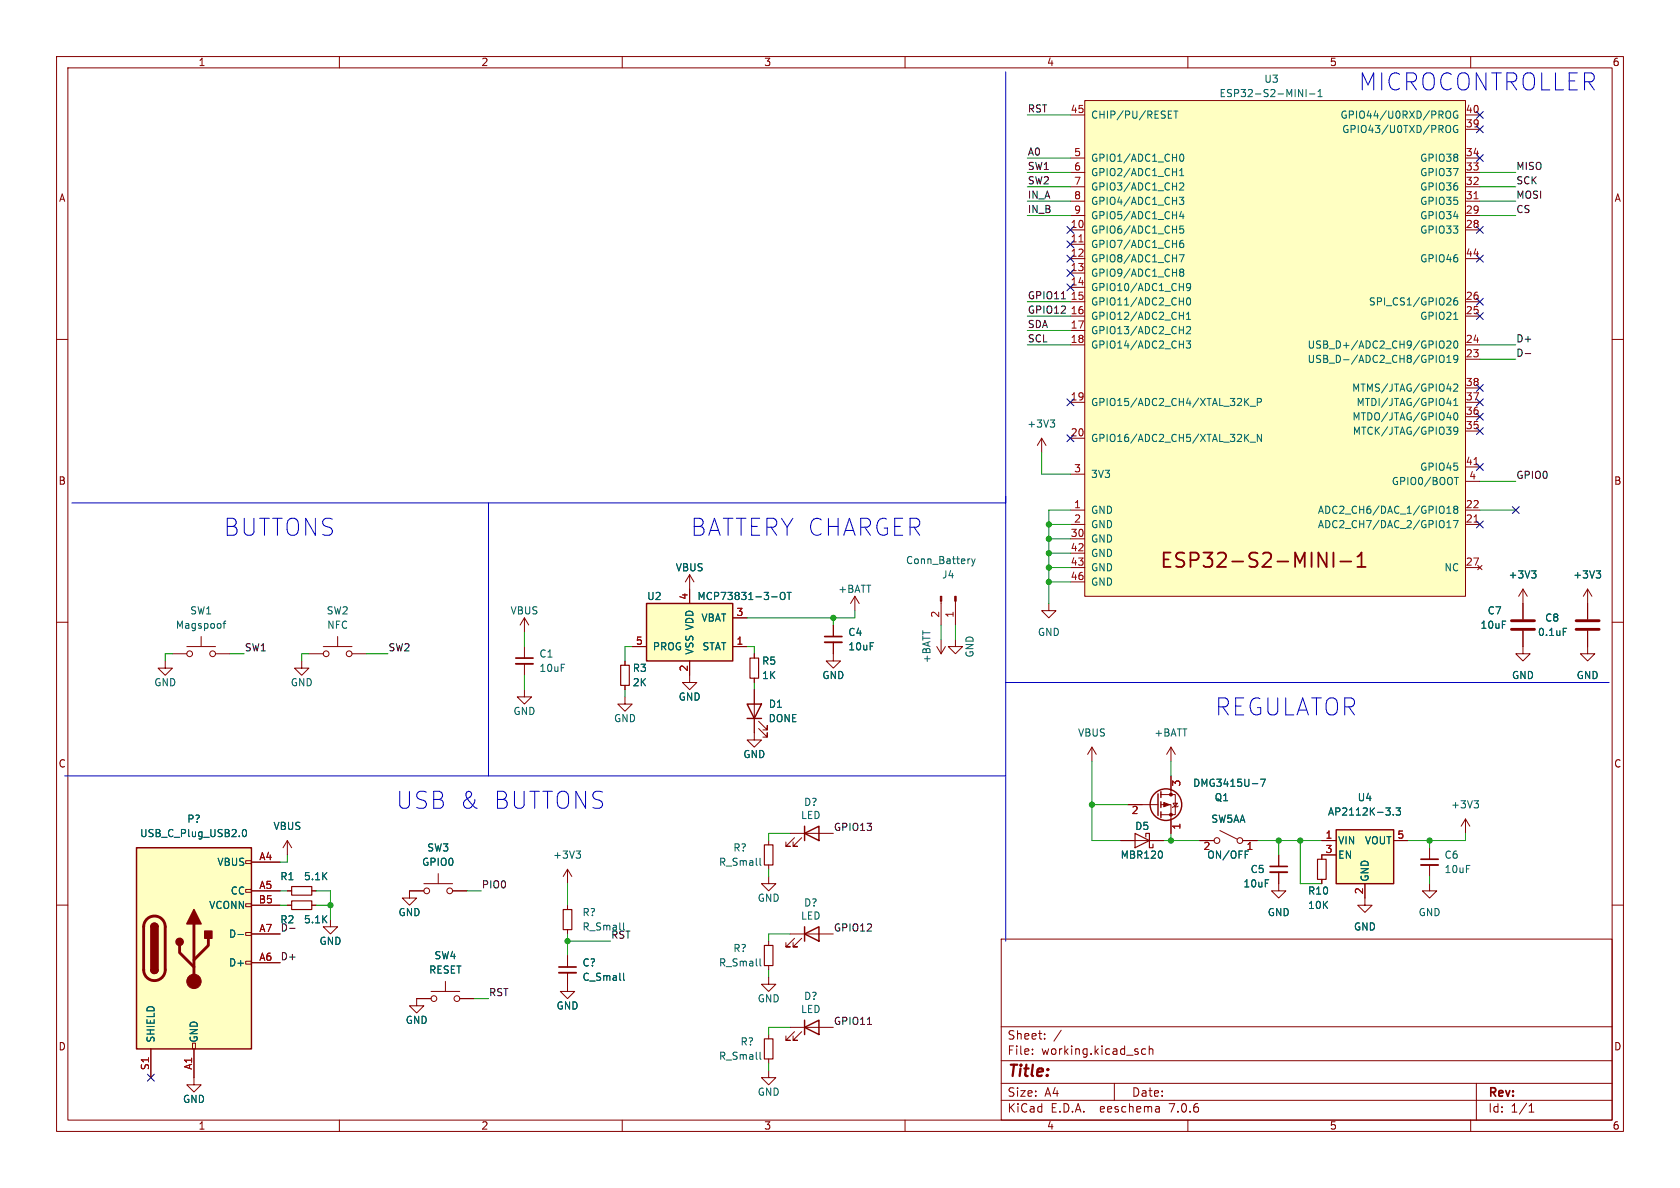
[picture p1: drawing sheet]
<svg xmlns="http://www.w3.org/2000/svg" width="297mm" height="210mm" viewBox="0 0 297 210" stroke-linecap="round" stroke-linejoin="round" font-family="sans-serif">
<g fill="none" stroke="#840000" stroke-width=".18">
<path d="M10 10h277v190h-277zM12 12h273v186h-273zM60 10v2M110 10v2M160 10v2M191.8 17.8h67.3v87.6h-67.3zM210 10v2M260 10v2M189.2 20.3h2.6M189.2 38.1h2.6M189.2 35.6h2.6M189.2 33h2.6"/>
<path d="M189.2 30.5h2.6M189.2 27.9h2.6M259.1 20.3h2.5M259.1 38.1h2.5M259.1 35.6h2.5M259.1 33h2.5M259.1 30.5h2.5M259.1 27.9h2.5M259.1 22.9h2.5M10 60h2M189.2 45.7h2.6M189.2 40.6h2.6"/>
<path d="M189.2 43.2h2.6M189.2 48.3h2.6M189.2 50.8h2.6M189.2 53.3h2.6M189.2 55.9h2.6M189.2 58.4h2.6M259.1 45.7h2.5M259.1 40.6h2.5M259.1 53.3h2.5M259.1 55.9h2.5M285 60h2M184.1 77.5l-.7 1.2"/>
<path d="M184.1 77.5v2.5M184.1 77.5l.8 1.2M189.2 61h2.6M189.2 71.1h2.6M189.2 77.5h2.6M259.1 61h2.5M259.1 71.1h2.5M259.1 63.5h2.5M259.1 76.2h2.5M259.1 73.7h2.5M259.1 68.6h2.5M189.2 90.2h2.6"/>
<path d="M189.2 92.7h2.6M189.2 83.8h2.6M189.2 95.3h2.6M189.2 97.8h2.6M259.1 90.2h2.5M259.1 92.7h2.5M259.1 85.1h2.5M259.1 82.6h2.5M261.2 99.9l.8 .8M262 99.9l-.8 .8M10 110h2M29.2 116.8v1.3h1.3l-1.3 1.3-1.3-1.3h1.3"/>
<path d="M30.5 115.6h2.5M33 114.3h5.1M35.6 112.5v1.8M38.1 115.6h2.5M53.3 116.8v1.3h1.3l-1.3 1.3-1.2-1.3h1.2M54.6 115.6h2.5M57.1 114.3h5.1M59.7 112.5v1.8M62.2 115.6h2.6M92.7 109.2l-.8 1.3M92.7 109.2v2.6M92.7 114.3v2"/>
<path d="M92.7 117.3v2.1M92.7 109.2l.8 1.3M110.5 116.8v.8M111.8 114.3h2.5M121.9 116.8v3.9h1.3l-1.3 1.2-1.3-1.2h1.3M121.9 101.6v5.1M121.9 101.6l-.7 1.3M121.9 101.6l.8 1.3M129.5 114.3h2.6M129.5 109.2h2.6M133.3 115.6v.7M133.3 119.9v.8"/>
<path d="M147.3 113.5v3.3h1.3l-1.3 1.3-1.3-1.3h1.3M147.3 110.5v2M151.1 105.4l-.7 1.3M151.1 105.4v2.6M151.1 105.4l.8 1.3M165.6 114.3l.8 1.3M166.4 106.3v4.2M166.4 113v2.6M167.1 114.3l-.7 1.3M168.9 113v1.3h1.3l-1.3 1.3-1.3-1.3h1.3M168.9 106.3v4.2M185.4 106.7v1.3h1.3l-1.3 1.2-1.3-1.2h1.3"/>
<path d="M189.2 100.3h2.6M189.2 102.9h2.6M259.1 100.3h2.5M269.2 111.5v4.1h1.3l-1.3 1.2-1.2-1.2h1.2M269.2 104.1l-.7 1.3M269.2 104.1v5.4M269.2 104.1l.8 1.3M280.7 111.5v4.1h1.2l-1.2 1.2-1.3-1.2h1.3M280.7 104.1v5.4M280.7 104.1l-.8 1.3M280.7 104.1l.7 1.3M285 110h2"/>
<path d="M92.7 121.9v1.3h1.3l-1.3 1.3-1.3-1.3h1.3M110.5 123.2v1.3h1.3l-1.3 1.2-1.3-1.2h1.3M110.5 121.2v.7M133.3 121.9v8.9h1.3l-1.3 1.3-1.2-1.3h1.2M134.1 128.8l1.5 1.5v-.8v.8h-.7M134.1 127.5l1.5 1.5v-.7v.7h-.7M193 132.1l-.7 1.3M193 132.1v2.5M193 132.1l.8 1.3M207 132.1v2.5M207 137.2v3.3M207 132.1l-.8 1.3"/>
<path d="M207 132.1l.8 1.3M10 160h2M43.4 159.8h1v.5h-1zM43.4 157.2h1v.5h-1zM43.4 152.1h1v.6h-1zM44.4 152.4h5.1M44.4 157.5h5.1M50.8 148.6l-.8 1.3M50.8 148.6v2.5M50.8 148.6l.8 1.3M50.8 157.5h.8M55.1 157.5h.8"/>
<path d="M74.9 157.5h-2.5v1.3h1.3l-1.3 1.2-1.3-1.2h1.3M74.9 156.2h5.1M77.5 154.4v1.8M80 157.5h2.5M100.3 153.7v2.5M100.3 153.7l-.7 1.2M100.3 153.7l.8 1.2M135.9 154.9v1.3h1.3l-1.3 1.3-1.3-1.3h1.3M135.9 148.6v.8M135.9 152.9v.8M139.7 147.3h7.6M140.5 148.1l-1.6 1.5h.8h-.8v-.8"/>
<path d="M141.7 148.1l-1.5 1.5h.8h-.8v-.8M198.1 148.6h7.6M199.4 142.2h5.3M205.2 142.2h1.8v5.1M205.2 140.5h2.6v3.5h-2.6M207.4 142h.8l-.4 .6zM208.3 142.5l-.1 .1h-.8l-.1 .1M212.1 148.6h2.5M215.6 146.8l3.1 1.5M219.7 148.6h2.5M226.1 154.2v3.3h1.2l-1.2 1.3-1.3-1.3h1.3M226.1 151.1v2.1"/>
<path d="M233.7 148.6h2.5M233.7 155.4v.8M236.2 151.1h-2.5v.8M241.3 156.2v3.8h1.3l-1.3 1.3-1.3-1.3h1.3M246.4 148.6h2.5M252.7 156.2v1.3h1.3l-1.3 1.3-1.2-1.3h1.2M252.7 149.9v2M252.7 152.9v2M259.1 144.8l-.8 1.3M259.1 144.8v2.5M259.1 144.8l.7 1.3M285 160h2"/>
<path d="M43.4 169.9h1v.5h-1zM43.4 164.8h1v.6h-1zM44.4 170.2h5.1M44.4 165.1h5.1M44.4 160h5.1M50.8 160h.8M55.1 160h.8M58.4 162.6v1.2h1.3l-1.3 1.3-1.3-1.3h1.3M76.2 176.5h-2.5v1.3h1.2l-1.2 1.3-1.3-1.3h1.3M76.2 175.3h5.1M78.7 173.5v1.8M81.3 176.5h2.5"/>
<path d="M100.3 172v3.3h1.3l-1.3 1.2-1.2-1.2h1.2M100.3 160v.8M100.3 164.3v.8M100.3 168.9v2M135.9 172.7v1.3h1.3l-1.3 1.3-1.3-1.3h1.3M135.9 166.4v.7M135.9 170.7v.8M139.7 165.1h7.6M140.5 165.9l-1.6 1.5h.8h-.8v-.8M141.7 165.9l-1.5 1.5h.8h-.8v-.8M177 166h108v32h-108zM26.7 185.4v5.1"/>
<path d="M34 184.4h.5v1h-.5zM34.3 185.4v6.4h1.3l-1.3 1.2-1.3-1.2h1.3M60 198v2M110 198v2M135.9 189.2v1.3h1.3l-1.3 1.3-1.3-1.3h1.3M135.9 182.9v.7M135.9 187.2v.8M139.7 181.6h7.6M140.5 182.4l-1.6 1.5h.8h-.8v-.8M141.7 182.4l-1.5 1.5h.8h-.8v-.8M160 198v2M177 194.5h108"/>
<path d="M177 191.5h108M177 187.5h108M177 181.5h108M182.5 186.3v.1M182.5 185.5v.1M184.7 183.6v.1M184.7 182.8v.1M187.6 182.1l-1.3 2M197 191.5v3M202.5 185.5l-.4-.1-.3 .3v.4l.2 .2h.5M203.2 185.5l.2-.1 .3 .1 .1 .9M203.2 184.9v1.5"/>
<path d="M204.9 195.7l.1 .9M205 196.5l-.2 .1M205 196h-.2M210 198v2M260 198v2M261 191.5v6.5M270.3 196.6h.9M270.3 195.5l.4-.4v1.5"/>
<circle cx="33.5" cy="115.6" r=".51"/>
<circle cx="37.6" cy="115.6" r=".51"/>
<circle cx="57.7" cy="115.6" r=".51"/>
<circle cx="61.7" cy="115.6" r=".51"/>
<circle cx="75.4" cy="157.5" r=".51"/>
<circle cx="79.5" cy="157.5" r=".51"/>
<circle cx="215.1" cy="148.6" r=".51"/>
<circle cx="219.2" cy="148.6" r=".51"/>
<circle cx="76.7" cy="176.5" r=".51"/>
<circle cx="80.8" cy="176.5" r=".51"/>
</g>
<g fill="#ffffc2" stroke="#ffffc2" stroke-width=".18">
<path d="M24.1 149.9h20.3v35.5h-20.3z"/>
<path d="M191.8 17.8h67.3v87.6h-67.3z"/>
<path d="M114.3 106.7h15.2v10.1h-15.2z"/>
<path d="M236.2 146.7h10.2v9.5h-10.2z"/>
</g>
<g fill="none" stroke="#840000" stroke-width=".25">
<path d="M114.3 106.7h15.2v10.1h-15.2zM132.1 124.5h2.5l-1.3 2.5zM132.1 127h2.5M205.2 140v1M24.1 149.9h20.3v35.5h-20.3zM142.2 147.3l2.6-1.2v2.5zM142.2 146.1v2.5M204.7 140.3v3.8M205.2 141.7v1M205.2 143.5v1M236.2 146.7h10.2v9.5h-10.2zM26.7 171.5a.64 .64 0 0 0 .6 .6 .64 .64 0 0 0 .6-.6"/>
<path d="M26.7 163.8a.64 .64 0 0 1 .6-.6 .64 .64 0 0 1 .6 .6M142.2 165.1l2.6-1.3v2.6zM142.2 163.8v2.6M142.2 181.6l2.6-1.3v2.6zM142.2 180.3v2.6"/>
<circle cx="206.1" cy="142.2" r="2.79"/>
</g>
<path d="M267.2 111.3h4.1M267.2 109.7h4.1M278.6 111.3h4.1M278.6 109.7h4.1M26 162.5a1.9 1.9 0 0 1 2-.4 1.9 1.9 0 0 1 1.2 1.7v7.7a1.91 1.91 0 0 1-1.9 1.8 1.91 1.91 0 0 1-1.9-1.8v-7.8l.2-.7zM31.7 167.1v1.3l2.6 2.5M34.3 163.3v10.2M36.8 165.9v1.2l-2.5 2.6" fill="none" stroke="#840000" stroke-width=".51"/>
<g fill="#840000" stroke="#840000" stroke-width=".25">
<path d="M26.7 171.5h1.2a.64 .64 0 0 1-.6 .6 .64 .64 0 0 1-.6-.6z"/>
<path d="M26.7 163.8h1.2v7.7h-1.2z"/>
<path d="M26.9 163.4a.64 .64 0 0 1 .6-.2 .64 .64 0 0 1 .4 .6h-1.2z"/>
<path d="M34.3 160.8l1.3 2.5h-2.6z"/>
<path d="M36.2 164.6h1.3v1.3h-1.3z"/>
<circle cx="31.7" cy="166.5" r=".63"/>
</g>
<g fill="#840000" stroke="#840000" stroke-width=".18">
<path d="M166.2 105.4h.3v.9h-.3z"/>
<path d="M168.8 105.4h.2v.9h-.2z"/>
<path d="M205.7 141.9l1.1 .3-1.1 .4z"/>
<circle cx="34.3" cy="173.5" r="1.27"/>
<circle cx="207" cy="144" r=".25"/>
<circle cx="207" cy="140.5" r=".25"/>
</g>
<g fill="none" stroke="#006464" stroke-width=".18">
<path d="M206.6 19.6h.6M207.5 19.6h.7M207.9 19.6v1.3M229.6 15.8l.7 1.3v-1.3M230.9 15.8v1.3M231.5 16.6h1M233 17.1h.7M233 16.2l.4-.4v1.3M255.9 19.6a.43 .43 0 0 1 .6 .5v.4a.42 .42 0 0 1-.6 .4M257.7 19.7a.59 .59 0 0 0-.8 .6 .59 .59 0 0 0 .8 .5v-.4h-.2M206.6 20.2h.4M206.6 20.9h.6"/>
<path d="M208.5 34.9h.8l-.4 .5 .3 .1v.5l-.2 .1-.5-.1M208.5 32.5l.5-.2 .3 .4-.8 .9h.8M208.5 31.1h.8M208.5 30.2l.4-.4v1.3M208.7 27.4l.2-.2a.68 .68 0 0 1 .4 .7 .68 .68 0 0 1-.4 .6l-.2-.1-.2-.4zM208.9 37.3l-.4 1h.8M209.2 37.8v.9M209.2 39.9h-.6l-.1 .7 .2-.2 .5 .1 .1 .2-.1 .4-.2 .1-.5-.1M255.9 22.2a.43 .43 0 0 1 .6 .4v.4a.42 .42 0 0 1-.6 .4M257.7 22.2a.59 .59 0 0 0-.8 .6 .59 .59 0 0 0 .8 .6v-.5h-.2M208.5 45h.8l-.5 1.3M208.5 55.8h.7"/>
<path d="M208.8 48.1l-.3-.2 .3-.3h.2l.3 .2-.3 .3M208.8 48.1l-.3 .3 .1 .3 .2 .1h.4l.1-.2v-.2l-.3-.3M208.8 48.1h.2M209.2 42.5l-.4 .1a.85 .85 0 0 0 0 1.2l.4-.2 .1-.4-.3-.2h-.3l-.2 .2M209.2 55.2v1.3M209.8 57.9l.4-.2 .3 .4-.8 .9h.8M209.8 56.5h.7M209.8 55.6l.3-.4v1.3M209.9 52.8l.2-.2a.68 .68 0 0 1 .4 .7 .68 .68 0 0 1-.4 .6l-.2-.1-.1-.4zM210.5 50.7l-.3 .2-.3-.1-.1-.1 .1-.5 .3-.1 .2 .1a.84 .84 0 0 1-.3 1.2h-.2M257 56.5h.7M257.6 52.6l-.4 .1a.86 .86 0 0 0 0 1.2l.5-.1v-.4l-.2-.3-.4 .1-.1 .2"/>
<path d="M185.7 74.2h.7l-.4 .5M186.2 74.7l.2 .3v.3l-.2 .2M209.7 60.3h.8l-.4 .5 .3 .1v.5l-.2 .1-.5-.1M220.2 71l.6 .7M220.2 77.3l.6 .7M220.8 70.4l-.8 .8M220.8 76.8l-.8 .7M221 71.8h1M221 78.2h1M222.3 71.1l.6-.1 .1-.1-.1-.3-.6-.2v1.3M223 76.8v1.2l-.7-1.2v1.2M254.6 62.9l.2-.1a.43 .43 0 0 1 .5 .4v.5a.42 .42 0 0 1-.2 .3 .42 .42 0 0 1-.5 0"/>
<path d="M255.1 60.3a.9 .9 0 0 1 0 1.2M255.7 75.5h.8l-.4 .5M255.8 60.4l.5-.1 .2 .3-.8 .9h.8M255.8 63.2l.3-.4v1.3M255.8 64.1h.7M255.8 71.3h.8M255.8 68.7h.8M256.4 70.9v.8M256.5 76.1v.6M257 68l.5-.1 .2 .4-.8 .9h.8M257 71.7h.7M257 70.8l.4-.4v1.3"/>
<path d="M257.1 73.1l.2-.1a.68 .68 0 0 1 .4 .6 .68 .68 0 0 1-.4 .6l-.2-.1-.1-.3zM257.1 60.4l.2-.1a.68 .68 0 0 1 .4 .6 .68 .68 0 0 1-.4 .6l-.2-.1-.1-.3zM257.7 63.4l-.2 .2-.4-.1-.1-.1 .1-.5 .4-.1 .2 .1a.84 .84 0 0 1-.3 1.2h-.3M257.7 76.1l-.2 .2-.4-.1-.1-.1 .1-.5 .4-.1 .2 .1a.84 .84 0 0 1-.3 1.2h-.3M171.8 98.8l.3 .8M172.1 99.6l-.3 .5M172.4 98.8l-.3 .8M255.8 93.3h.7M255.8 89.8l.3-.3v1.2M255.8 92.4l.3-.4v1.3M255.8 90.7h.7M256.9 92h.9l-.6 1.3"/>
<path d="M257.1 84.4h.7M257.2 90l-.2 .3 .1 .3 .1 .1h.4l.1-.2v-.2l-.2-.3M257.2 90l-.2-.2 .2-.3h.4l.1 .2-.2 .3M257.2 90h.3M257.5 84.4v1.3M39.4 110.2h.5M39.9 109.8l-.3 .2v1.1M136.4 105.5h1M138 104.9l.2-.2a.43 .43 0 0 1 .6 .4v.5a.42 .42 0 0 1-.4 .4 .42 .42 0 0 1-.5-.4zM139.1 104.7h.8M139.5 104.7v1.3M270.8 100.9h.7l-.4 .5"/>
<path d="M271.3 101.4l.2 .2v.3l-.2 .3M276.4 111.1h.6M282.2 100.9h.8l-.5 .5M282.7 101.4l.3 .2v.3l-.3 .3M221.4 138.5h1M222.8 137.7h.9l-.6 1.3M43 146.8l.1-.2a.68 .68 0 0 1 .5 .7 .68 .68 0 0 1-.5 .6l-.1-.1-.2-.4zM101.8 150.4h.8l-.4 .5M102.4 150.9l.2 .3v.3l-.2 .2M134.4 151.7v1.1l.1 .2M205.4 150.7v.8M245 142.8h.8l-.4 .5"/>
<path d="M245.7 143.4v.6M246.3 144v.1M246.8 142.8h.8l-.4 .5 .3 .1v.6l-.2 .1-.5-.1M260.6 141.5h.8l-.4 .5M261.1 142l.3 .3v.3l-.3 .2M42.1 165.2h.9M110.2 163.1v1.1M110.2 172v1.1l.2 .2M134.4 169.5v1.1l.1 .2M134.4 186v1.1l.1 .2"/>
</g>
<path d="M91.2 117.3h3M145.8 113.5h3M224.5 154.2h3.1M251.2 152.9h3.1M98.8 172h3.1" fill="none" stroke="#840000" stroke-width=".33"/>
<path d="M91.2 116.3h3M145.8 112.5h3M224.5 153.2h3.1M251.2 151.9h3.1M98.8 170.9h3.1" fill="none" stroke="#840000" stroke-width=".3"/>
<path d="M109.7 117.6h1.6v3.6h-1.6zM132.6 116.3h1.5v3.6h-1.5zM51.6 156.7h3.5v1.5h-3.5zM51.6 159.3h3.5v1.5h-3.5zM135.1 149.4h1.6v3.5h-1.6zM200.7 147.3l2.5 1.3-2.5 1.3zM202.6 148v-.7h.6v2.6h.6v-.7M232.9 151.9h1.5v3.5h-1.5zM99.6 160.8h1.5v3.5h-1.5zM135.1 167.1h1.6v3.6h-1.6zM135.1 183.6h1.6v3.6h-1.6z" fill="none" stroke="#840000" stroke-width=".2"/>
<path d="M233.1 97.7l1.4 2.5v-2.5M235.7 97.7v2.5M236.9 99.3h2M240 98.4l.7-.7v2.5M240 100.2h1.4" fill="none" stroke="#840000" stroke-width=".32"/>
<path d="M260.6 35.1h.7M190.7 42.8h.8M260.6 92.3h.7M260.6 82.1h.7" fill="none" stroke="#a90000" stroke-width=".18"/>
<path d="M187.6 52.8h.8M269.6 62.5h1M51.2 164.1h1M153.3 181.1h.8" fill="none" stroke="#0f0f0f" stroke-width=".18"/>
<path d="M177.8 12.7v153.7M12.7 88.9h165.1M86.4 88.9v48.3M11.4 137.2h166.4M177.8 120.7h106.7" fill="none" stroke="#0000c2" stroke-width=".18"/>
<g fill="none" stroke="#009600" stroke-width=".18">
<path d="M181.6 38.1h7.6M181.6 30.5h7.6M181.6 33h7.6M181.6 35.6h7.6M181.6 27.9h7.6M181.6 20.3h7.6M261.6 38.1h6.4M261.6 30.5h6.4M261.6 33h6.4M261.6 35.6h6.4M181.6 53.3h7.6M181.6 58.4h7.6"/>
<path d="M181.6 55.9h7.6M181.6 61h7.6M261.6 61h6.4M261.6 63.5h6.4M184.1 80v3.8h5.1M185.4 97.8h3.8M185.4 92.7h3.8M185.4 95.3h3.8M189.2 90.2h-3.8v16.5M261.6 85.1h6.4M261.6 90.2h6.4M30.5 115.6h-1.3v1.2"/>
<path d="M40.6 115.6h2.6M54.6 115.6h-1.3v1.2M64.8 115.6h3.8M92.7 111.8v2.5M92.7 119.4v2.5M111.8 114.3h-1.3v2.5M132.1 114.3h1.2v1.3M147.3 109.2v1.3M151.1 108v1.2h-19M166.4 110.5v2.5M168.9 110.5v2.5M185.4 102.9h3.8"/>
<path d="M185.4 100.3h3.8M110.5 121.9v1.3M133.3 120.7v1.2M193 134.6v14h5.1M207 134.6v2.6M49.5 157.5h1.3M50.8 151.1v1.3h-1.3M55.9 157.5h2.5v5.1M82.5 157.5h2.6M100.3 156.2v3.8M135.9 153.7v1.2M139.7 147.3h-3.8v1.3"/>
<path d="M193 142.2h6.4M205.7 148.6h6.4M207 147.3v1.3M222.2 148.6h11.5M226.1 148.6v2.5M229.9 148.6v7.6h3.8M252.7 148.6v1.3M252.7 154.9v1.3M259.1 147.3v1.3h-10.2M49.5 160h1.3M55.9 160h2.5M83.8 176.5h2.6"/>
<path d="M100.3 165.1v3.8M100.3 166.4h7.6M135.9 171.5v1.2M139.7 165.1h-3.8v1.3M135.9 188v1.2M139.7 181.6h-3.8v1.3"/>
</g>
<g fill="none" stroke="#000084" stroke-width=".18">
<path d="M261 19.7l1.2 1.2M262.2 19.7l-1.2 1.2M261 27.3l1.2 1.2M261 22.3l1.2 1.2M262.2 27.3l-1.2 1.2M262.2 22.3l-1.2 1.2M188.6 50.2l1.2 1.2M188.6 47.7l1.2 1.2M188.6 45.1l1.2 1.2M188.6 42.6l1.2 1.2M188.6 40l1.2 1.2M189.8 50.2l-1.2 1.2"/>
<path d="M189.8 47.7l-1.2 1.2M189.8 45.1l-1.2 1.2M189.8 42.6l-1.2 1.2M189.8 40l-1.2 1.2M261 40l1.2 1.2M261 52.7l1.2 1.2M261 55.3l1.2 1.2M261 45.1l1.2 1.2M262.2 40l-1.2 1.2M262.2 52.7l-1.2 1.2M262.2 55.3l-1.2 1.2M262.2 45.1l-1.2 1.2"/>
<path d="M188.6 70.5l1.2 1.2M188.6 76.9l1.2 1.2M189.8 70.5l-1.2 1.2M189.8 76.9l-1.2 1.2M261 68l1.2 1.2M261 70.5l1.2 1.2M261 73.1l1.2 1.2M261 75.6l1.2 1.2M262.2 68l-1.2 1.2M262.2 70.5l-1.2 1.2M262.2 73.1l-1.2 1.2M262.2 75.6l-1.2 1.2"/>
<path d="M261 92.1l1.2 1.2M261 81.9l1.2 1.3M262.2 92.1l-1.2 1.2M262.2 81.9l-1.2 1.3M267.4 89.6l1.2 1.2M268.6 89.6l-1.2 1.2M26.1 189.9l1.2 1.2M27.3 189.9l-1.2 1.2"/>
</g>
<g fill="#009600" stroke="#009600" stroke-width=".18">
<circle cx="58.4" cy="160" r=".46"/>
<circle cx="226.1" cy="148.6" r=".46"/>
<circle cx="207" cy="148.6" r=".46"/>
<circle cx="185.4" cy="102.9" r=".46"/>
<circle cx="252.7" cy="148.6" r=".46"/>
<circle cx="229.9" cy="148.6" r=".46"/>
<circle cx="100.3" cy="166.4" r=".46"/>
<circle cx="185.4" cy="97.8" r=".46"/>
<circle cx="185.4" cy="92.7" r=".46"/>
<circle cx="185.4" cy="95.3" r=".46"/>
<circle cx="193" cy="142.2" r=".46"/>
<circle cx="185.4" cy="100.3" r=".46"/>
<circle cx="147.3" cy="109.2" r=".46"/>
</g>
<g font-size="4.2" fill="#0000c2">
<text x="240" y="16.3">MICROCONTROLLER</text>
<text x="39.4" y="95">BUTTONS</text>
<text x="121.9" y="95">BATTERY CHARGER</text>
<text x="214.6" y="126.8">REGULATOR</text>
<text x="69.8" y="143.3">USB &amp;</text>
<text x="86.9" y="143.3">BUTTONS</text>
</g>
<text font-size="3.5" fill="#840000" x="204.9" y="100.8">ESP32-S2-MINI-1</text>
<text font-size="2.8" fill="#840000" x="178" y="190.9">Title:</text>
<g font-size="2.1" fill="#840000">
<text x="178" y="184">Sheet:</text>
<text x="178" y="186.7">File:</text>
<text x="184.1" y="186.7">working.kicad_sch</text>
<text x="178" y="196.9">KiCad</text>
<text x="178" y="194.1">Size:</text>
<text x="184.7" y="194.1">A4</text>
<text x="185.7" y="196.9">E.D.A.</text>
<text x="194.6" y="196.9">eeschema</text>
<text x="200" y="194.1">Date:</text>
<text x="207" y="196.9">7.0.6</text>
<text x="263" y="194.3">Rev:</text>
<text x="263" y="196.9">Id:</text>
<text x="267.1" y="196.9">1/1</text>
</g>
<g font-size="1.8" fill="#840000">
<text x="35" y="11.9">1</text>
<text x="85" y="11.9">2</text>
<text x="135" y="11.9">3</text>
<text x="185" y="11.9">4</text>
<text x="235" y="11.9">5</text>
<text x="285" y="11.9">6</text>
<text x="10.3" y="35.9">A</text>
<text x="285.3" y="35.9">A</text>
<text x="10.3" y="85.9">B</text>
<text x="285.3" y="85.9">B</text>
<text x="10.3" y="135.9">C</text>
<text x="285.3" y="135.9">C</text>
<text x="10.3" y="185.9">D</text>
<text x="285.3" y="185.9">D</text>
<text x="35" y="199.9">1</text>
<text x="85" y="199.9">2</text>
<text x="135" y="199.9">3</text>
<text x="185" y="199.9">4</text>
<text x="235" y="199.9">5</text>
<text x="285" y="199.9">6</text>
</g>
<g font-size="1.8" fill="#006464">
<text x="215.5" y="17.4">ESP32-S2-MINI-1</text>
<text x="223.4" y="14.8">U3</text>
<text x="192.8" y="21.2">CHIP/PU/RESET</text>
<text x="236.9" y="21.2">GPIO44/U0RXD/PROG</text>
<text x="237.2" y="23.7">GPIO43/U0TXD/PROG</text>
<text x="192.8" y="28.8">GPIO1/ADC1_CH0</text>
<text x="251" y="28.8">GPIO38</text>
<text x="192.8" y="31.3">GPIO2/ADC1_CH1</text>
<text x="192.8" y="33.9">GPIO3/ADC1_CH2</text>
<text x="251" y="33.9">GPIO36</text>
<text x="251" y="31.3">GPIO37</text>
<text x="192.8" y="41.5">GPIO6/ADC1_CH5</text>
<text x="192.8" y="36.4">GPIO4/ADC1_CH3</text>
<text x="192.8" y="39">GPIO5/ADC1_CH4</text>
<text x="251" y="41.5">GPIO33</text>
<text x="251" y="39">GPIO34</text>
<text x="251" y="36.4">GPIO35</text>
<text x="192.8" y="44">GPIO7/ADC1_CH6</text>
<text x="192.8" y="46.6">GPIO8/ADC1_CH7</text>
<text x="251" y="46.6">GPIO46</text>
<text x="192.8" y="49.1">GPIO9/ADC1_CH8</text>
<text x="192.8" y="51.7">GPIO10/ADC1_CH9</text>
<text x="192.8" y="54.2">GPIO11/ADC2_CH0</text>
<text x="192.8" y="56.7">GPIO12/ADC2_CH1</text>
<text x="192.8" y="59.3">GPIO13/ADC2_CH2</text>
<text x="241.9" y="54.2">SPI_CS1/GPIO26</text>
<text x="251" y="56.7">GPIO21</text>
<text x="192.8" y="61.8">GPIO14/ADC2_CH3</text>
<text x="231.1" y="64.4">USB_D-/ADC2_CH8/GPIO19</text>
<text x="231.1" y="61.8">USB_D+/ADC2_CH9/GPIO20</text>
<text x="192.8" y="72">GPIO15/ADC2_CH4/XTAL_32K_P</text>
<text x="238.9" y="69.4">MTMS/JTAG/GPIO42</text>
<text x="239.7" y="72">MTDI/JTAG/GPIO41</text>
<text x="181.5" y="75.8">+3V3</text>
<text x="239" y="74.5">MTDO/JTAG/GPIO40</text>
<text x="239.1" y="77.1">MTCK/JTAG/GPIO39</text>
<text x="192.8" y="78.3">GPIO16/ADC2_CH5/XTAL_32K_N</text>
<text x="251" y="83.4">GPIO45</text>
<text x="192.8" y="84.7">3V3</text>
<text x="245.9" y="86">GPIO0/BOOT</text>
<text x="192.8" y="91">GND</text>
<text x="192.8" y="93.6">GND</text>
<text x="232.9" y="93.6">ADC2_CH7/DAC_2/GPIO17</text>
<text x="232.9" y="91">ADC2_CH6/DAC_1/GPIO18</text>
<text x="119.4" y="101.2">VBUS</text>
<text x="160.1" y="99.9">Conn_Battery</text>
<text x="192.8" y="101.2">GND</text>
<text x="192.8" y="96.1">GND</text>
<text x="192.8" y="98.7">GND</text>
<text x="255.3" y="101.2">NC</text>
<text x="114.3" y="106.3">U2</text>
<text x="123.2" y="106.3">MCP73831-3-OT</text>
<text x="148.1" y="105">+BATT</text>
<text x="166.4" y="102.5">J4</text>
<text x="192.8" y="103.7">GND</text>
<text x="266.6" y="102.5">+3V3</text>
<text x="278" y="102.5">+3V3</text>
<text x="31" y="111.4">Magspoof</text>
<text x="33.5" y="108.8">SW1</text>
<text x="57.7" y="108.8">SW2</text>
<text x="57.7" y="111.4">NFC</text>
<text x="90.2" y="108.8">VBUS</text>
<text x="123.9" y="110.1">VBAT</text>
<text x="149.9" y="112.6">C4</text>
<text x="183.4" y="112.6">GND</text>
<text x="261.6" y="111.4">10uF</text>
<text x="262.9" y="108.8">C7</text>
<text x="271.8" y="112.6">0.1uF</text>
<text x="273.1" y="110.1">C8</text>
<text x="95.3" y="116.4">C1</text>
<text x="95.3" y="119">10uF</text>
<text x="111.8" y="119">R3</text>
<text x="115.3" y="115.2">PROG</text>
<text x="122.8" y="115.8" transform="rotate(-90 122.8 115.8)">VSS VDD</text>
<text x="124.1" y="115.2">STAT</text>
<text x="134.6" y="117.7">R5</text>
<text x="149.9" y="115.2">10uF</text>
<text x="164.7" y="117.3" transform="rotate(-90 164.7 117.3)">+BATT</text>
<text x="172.3" y="116.3" transform="rotate(-90 172.3 116.3)">GND</text>
<text x="27.2" y="121.5">GND</text>
<text x="51.3" y="121.5">GND</text>
<text x="111.8" y="121.5">2K</text>
<text x="119.9" y="124.1">GND</text>
<text x="134.6" y="120.2">1K</text>
<text x="135.8" y="125.3">D1</text>
<text x="145.3" y="120.2">GND</text>
<text x="267.2" y="120.2">GND</text>
<text x="278.6" y="120.2">GND</text>
<text x="90.7" y="126.6">GND</text>
<text x="108.5" y="127.9">GND</text>
<text x="135.8" y="127.9">DONE</text>
<text x="190.5" y="130.4">VBUS</text>
<text x="204" y="130.4">+BATT</text>
<text x="131.3" y="134.2">GND</text>
<text x="142.1" y="142.7">D?</text>
<text x="210.8" y="139.3">DMG3415U-7</text>
<text x="214.6" y="141.8">Q1</text>
<text x="239.9" y="141.8">U4</text>
<text x="256.4" y="143.1">+3V3</text>
<text x="24.7" y="148.2">USB_C_Plug_USB2.0</text>
<text x="33" y="145.6">P?</text>
<text x="48.2" y="146.9">VBUS</text>
<text x="141.5" y="145">LED</text>
<text x="200.6" y="146.9">D5</text>
<text x="214" y="145.6">SW5AA</text>
<text x="234.7" y="144.4">AP2112K-3.3</text>
<text x="236.5" y="149.5">VIN</text>
<text x="241.2" y="149.5">VOUT</text>
<text x="38.3" y="153.3">VBUS</text>
<text x="49.5" y="155.8">R1</text>
<text x="53.6" y="155.8">5.1K</text>
<text x="74.5" y="153.3">GPIO0</text>
<text x="75.4" y="150.7">SW3</text>
<text x="97.7" y="152">+3V3</text>
<text x="127" y="153.3">R_Small</text>
<text x="129.5" y="150.7">R?</text>
<text x="198" y="152">MBR120</text>
<text x="213.3" y="152">ON/OFF</text>
<text x="221" y="154.5">C5</text>
<text x="236.5" y="152">EN</text>
<text x="242.2" y="156" transform="rotate(-90 242.2 156)">GND</text>
<text x="255.3" y="152">C6</text>
<text x="255.3" y="154.5">10uF</text>
<text x="36.9" y="160.9">VCONN</text>
<text x="40.7" y="158.3">CC</text>
<text x="133.9" y="159.6">GND</text>
<text x="142.1" y="160.5">D?</text>
<text x="219.7" y="157.1">10uF</text>
<text x="231.1" y="158.3">R10</text>
<text x="231.1" y="160.9">10K</text>
<text x="40.4" y="166">D-</text>
<text x="49.5" y="163.4">R2</text>
<text x="49.5" y="164.8">D-</text>
<text x="53.6" y="163.4">5.1K</text>
<text x="56.4" y="167.2">GND</text>
<text x="70.4" y="162.2">GND</text>
<text x="102.9" y="162.2">R?</text>
<text x="102.9" y="164.7">R_Small</text>
<text x="141.5" y="162.8">LED</text>
<text x="224" y="162.2">GND</text>
<text x="239.3" y="164.7">GND</text>
<text x="250.7" y="162.2">GND</text>
<text x="40.4" y="171">D+</text>
<text x="75.8" y="172.3">RESET</text>
<text x="76.7" y="169.8">SW4</text>
<text x="102.9" y="171">C?</text>
<text x="102.9" y="173.6">C_Small</text>
<text x="127" y="171">R_Small</text>
<text x="129.5" y="168.5">R?</text>
<text x="98.3" y="178.7">GND</text>
<text x="133.9" y="177.4">GND</text>
<text x="141.5" y="179.3">LED</text>
<text x="142.1" y="177">D?</text>
<text x="27.5" y="184.4" transform="rotate(-90 27.5 184.4)">SHIELD</text>
<text x="35.2" y="184.4" transform="rotate(-90 35.2 184.4)">GND</text>
<text x="71.6" y="181.2">GND</text>
<text x="130.8" y="185">R?</text>
<text x="127" y="187.6">R_Small</text>
<text x="32.3" y="195.2">GND</text>
<text x="133.9" y="193.9">GND</text>
</g>
<g font-size="1.8" fill="#0f0f0f">
<text x="181.6" y="20">RST</text>
<text x="181.6" y="27.6">A0</text>
<text x="181.6" y="30.1">SW1</text>
<text x="181.6" y="32.7">SW2</text>
<text x="181.6" y="35.2">IN_A</text>
<text x="268" y="35.2">MOSI</text>
<text x="268" y="32.7">SCK</text>
<text x="268" y="30.1">MISO</text>
<text x="181.6" y="37.8">IN_B</text>
<text x="268" y="37.8">CS</text>
<text x="181.6" y="53">GPIO11</text>
<text x="181.6" y="58.1">SDA</text>
<text x="181.6" y="55.5">GPIO12</text>
<text x="181.6" y="60.6">SCL</text>
<text x="268" y="60.6">D+</text>
<text x="268" y="63.2">D-</text>
<text x="268" y="84.7">GPIO0</text>
<text x="43.2" y="115.2">SW1</text>
<text x="68.6" y="115.2">SW2</text>
<text x="147.3" y="147">GPIO13</text>
<text x="85.1" y="157.1">PIO0</text>
<text x="107.9" y="166">RST</text>
<text x="147.3" y="164.8">GPIO12</text>
<text x="49.5" y="169.8">D+</text>
<text x="86.4" y="176.2">RST</text>
<text x="147.3" y="181.3">GPIO11</text>
</g>
<g font-size="1.8" fill="#a90000">
<text x="189.2" y="20.1">45</text>
<text x="259" y="22.6">39</text>
<text x="259" y="20.1">40</text>
<text x="189.8" y="27.7">5</text>
<text x="259" y="27.7">34</text>
<text x="189.8" y="30.2">6</text>
<text x="189.8" y="32.8">7</text>
<text x="189.8" y="35.3">8</text>
<text x="259" y="35.3">31</text>
<text x="259" y="32.8">32</text>
<text x="259" y="30.2">33</text>
<text x="189.2" y="40.4">10</text>
<text x="189.8" y="37.8">9</text>
<text x="259" y="40.4">28</text>
<text x="259" y="37.8">29</text>
<text x="189.2" y="42.9">11</text>
<text x="189.2" y="45.5">12</text>
<text x="259" y="45.5">44</text>
<text x="189.2" y="48">13</text>
<text x="189.2" y="50.5">14</text>
<text x="189.2" y="53.1">15</text>
<text x="259" y="53.1">26</text>
<text x="189.2" y="55.6">16</text>
<text x="189.2" y="58.2">17</text>
<text x="259" y="55.6">25</text>
<text x="189.2" y="60.7">18</text>
<text x="259" y="63.2">23</text>
<text x="259" y="60.7">24</text>
<text x="189.2" y="70.9">19</text>
<text x="259" y="70.9">37</text>
<text x="259" y="68.3">38</text>
<text x="189.2" y="77.2">20</text>
<text x="259" y="75.9">35</text>
<text x="259" y="73.4">36</text>
<text x="189.8" y="83.6">3</text>
<text x="259" y="82.3">41</text>
<text x="189.8" y="89.9">1</text>
<text x="259" y="89.9">22</text>
<text x="259.6" y="84.8">4</text>
<text x="189.2" y="95">30</text>
<text x="189.8" y="92.5">2</text>
<text x="259" y="92.5">21</text>
<text x="189.2" y="100.1">43</text>
<text x="189.2" y="97.5">42</text>
<text x="259" y="100.1">27</text>
<text x="121.7" y="106.1" transform="rotate(-90 121.7 106.1)">4</text>
<text x="189.2" y="102.6">46</text>
<text x="130.1" y="109">3</text>
<text x="166.1" y="109.3" transform="rotate(-90 166.1 109.3)">2</text>
<text x="168.7" y="109.3" transform="rotate(-90 168.7 109.3)">1</text>
<text x="112.3" y="114">5</text>
<text x="121.7" y="118.8" transform="rotate(-90 121.7 118.8)">2</text>
<text x="130.1" y="114">1</text>
<text x="209" y="139.1" transform="rotate(-90 209 139.1)">3</text>
<text x="200" y="144.2">2</text>
<text x="209" y="146.8" transform="rotate(-90 209 146.8)">1</text>
<text x="234.2" y="148.3">1</text>
<text x="246.9" y="148.3">5</text>
<text x="45.7" y="152.1">A4</text>
<text x="212.7" y="150.6">2</text>
<text x="220.3" y="150.6">1</text>
<text x="234.2" y="150.9">3</text>
<text x="45.6" y="159.8">B5</text>
<text x="45.7" y="157.2">A5</text>
<text x="241" y="158.2" transform="rotate(-90 241 158.2)">2</text>
<text x="45.7" y="164.8">A7</text>
<text x="45.7" y="169.9">A6</text>
<text x="26.4" y="189.3" transform="rotate(-90 26.4 189.3)">S1</text>
<text x="34" y="189.2" transform="rotate(-90 34 189.2)">A1</text>
</g>
</svg>
